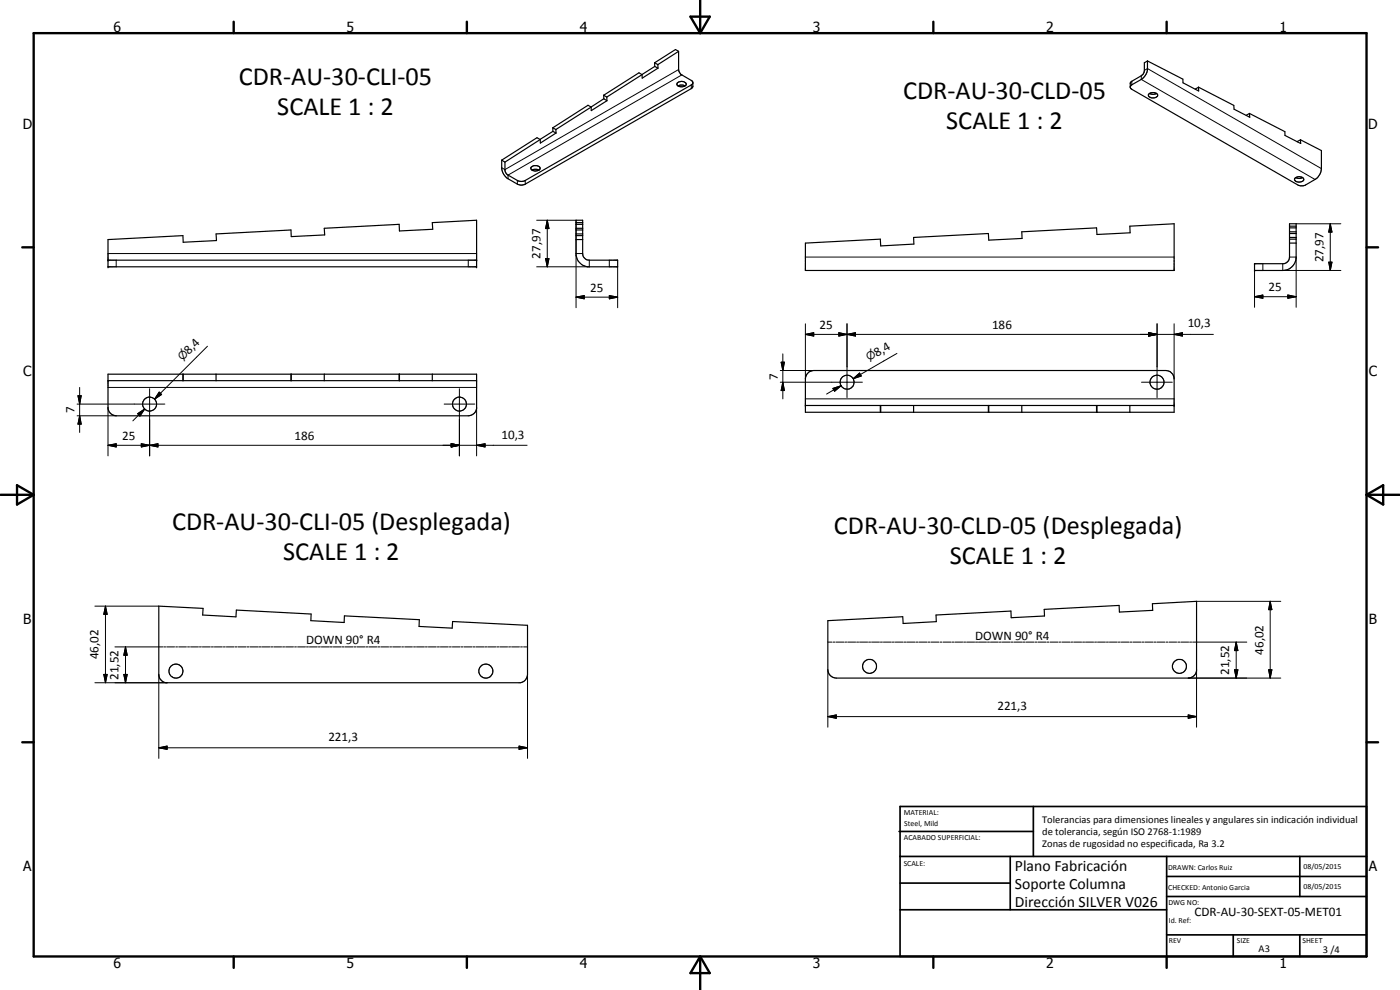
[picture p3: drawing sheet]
<svg xmlns="http://www.w3.org/2000/svg" width="420mm" height="297mm" viewBox="0 0 420 297" stroke-linecap="round" stroke-linejoin="round" font-family="sans-serif">
<g fill="none" stroke="#000" stroke-width=".35">
<path d="M196.5 18.8l.9 .6M196.5 18.8v1.1M196.5 19.9l1 .5M196.5 19.9l-14.4 9.2M197.4 19.4l.1 1M203.7 15.4v5.9l.7 1.1 3.4 2 .1 1.6-.1 .3-50.2 28.9a2.48 2.48 0 0 1-2.3 0l-2.8-1.6a4.3 4.3 0 0 1-1.9-2.9v-2.7M203.7 15.4l-1-.5-6.2 3.9M203.7 15.4l-6.3 4M344.4 18.3l-1 .5v2.5l-.3 1-3.4 2.1-.5 .5v1.3l.5 .6 50 28.8h1.9l3.1-1.8a4 4 0 0 0 1.9-3.2v-5.4l-6.3-3.2M344.4 18.3v2.6a4.2 4.2 0 0 1-1.6 2.8l-3.1 1.7-.5 .6M344.4 18.3l10.6 5.4v1.1l4.7 2.5v-1.1M165.9 38.4l.9 .5"/>
<path d="M165.9 38.4v1M165.9 39.4l1 .5M165.9 39.4l-3.8 2.4M166.8 38.9l.1 1M166.9 39.9l-4.7 3-.1-1M177.4 32.1l-.9-.5-10.6 6.8M177.4 32.1l-10.6 6.8M181.2 28.6l.9 .5M181.2 28.6v1M181.2 29.6l.9 .6M181.2 29.6l-3.8 2.5M182.1 29.1v1.1"/>
<path d="M182.1 30.2l-4.7 3v-1.1M197.5 20.4l-4.8 3.1v-1.1l-.9-.6-10.6 6.8M203.5 25.8l.7-.3 1.4 .3M205.6 25.8a.67 .67 0 0 0 .3-.8 .67 .67 0 0 0-.7-.5 1.37 1.37 0 0 0-2.1 .9l.4 .4M205.6 25.8l-.7 .2-1.4-.2M207.9 24.9l-.4 .6-49.9 28.6a2.48 2.48 0 0 1-2.3 0l-3.4-2-.4-1v-2.5M344.8 28.2a1.64 1.64 0 0 1 2.6 .5 1.61 1.61 0 0 1-2.8-.2zM345 28a1.96 1.96 0 0 0 2.1 0M359.7 26.2l10.6 5.4 .1 1.2 4.7 2.4-.1-1.2M359.7 26.2l-.9 .6M375 34l10.6 5.5v1.1l4.7 2.5v-1.1M375 34l-1 .7"/>
<path d="M150.6 48l.9 .6M159.4 50.2a1.77 1.77 0 0 1 2.6 .1 1.36 1.36 0 0 1-2.1 .9l-.5-.4zM159.7 51.1l.7-.3 1.3 .3M162.1 41.9l-.9-.6-10.6 6.7M162.1 41.9l-10.6 6.7M388.5 53.6a1.72 1.72 0 0 1 2.8 .2 1.55 1.55 0 0 1-1.4 .9 1.55 1.55 0 0 1-1.4-.9zM388.9 53.3a1.96 1.96 0 0 0 2 0M390.3 42l-1 .5M32.4 71.9l22.5-1.2 .1 2 10-.5-.2-2 22.5-1.2 .1 2 10-.5-.1-2 22.5-1.2 .1 2 10-.5-.2-2 13.3-.7v14h-110.6zM32.4 78.1h110.6M172.9 66.1h2v10l.1 .7 .6 .8 .6 .4 .7 .1h8.5v2h-9a4.1 4.1 0 0 1-3.5-3.5zM172.9 68.5h2"/>
<path d="M172.9 69h2M172.9 70.2h2M172.9 70.7h2M172.9 66.8h2M172.9 67.3h2M172.9 71.9h2M241.7 72.9l22.5-1.1 .1 2 10-.6-.1-2 22.4-1.1 .1 2 10-.6v-1.9l22.4-1.2 .1 2 10-.6-.1-1.9 13.3-.8v14.1h-110.7zM387 67.1h2v10a4 4 0 0 1-4 4.1h-8.5v-2.1h8.8a2.07 2.07 0 0 0 1.7-2zM387 70.1h2M387 69.6h2M387 68.4h2M387 67.9h2"/>
<path d="M387 71.8h2M387 71.2h2M387 72.9h2M32.4 112.3h110.6v10.3a2.57 2.57 0 0 1-2.5 2.2h-105.6a2.58 2.58 0 0 1-2.5-2.2zM32.4 114.2h110.6M54.9 112.3v1.9M55 112.3v1.9M64.8 112.3v1.9M87.3 112.3v1.9M87.4 112.3v1.9M97.3 112.3v1.9M119.8 112.3v1.9"/>
<path d="M119.9 112.3v1.9M129.7 112.3v1.9M242.3 112.1l.6-.6 1.3-.3h105.7a2.46 2.46 0 0 1 2.5 2.5v10h-110.7v-10zM241.7 121.7h110.7M264.2 121.7v2M264.3 121.7v2M274.2 121.7v2M296.6 121.7v2M296.7 121.7v2M306.7 121.7v2M329.1 121.7v2M329.2 121.7v2"/>
<path d="M339.1 121.7v2M47.7 181.9l13.2 .6-.1 2 10 .6 .1-2.1 22.5 1.2-.1 2 10 .6 .1-2 22.4 1.1v2.1l9.9 .5 .1-2 22.5 1.1v14.8a2.57 2.57 0 0 1-2.1 2.5h-106.4a2.57 2.57 0 0 1-2.1-2.5zM248.4 186.2l22.5-1.2 .1 2.1 10-.6-.1-2 22.5-1.2 .1 2 10-.5-.1-2 22.5-1.1v1.9l10-.5v-2l13.2-.7v20.9a2.57 2.57 0 0 1-2.5 2.2h-105.6a2.59 2.59 0 0 1-2.6-2.5z"/>
<circle cx="254.2" cy="114.7" r="2.1"/>
<circle cx="347.2" cy="114.7" r="2.09"/>
<circle cx="44.9" cy="121.2" r="2.09"/>
<circle cx="137.9" cy="121.2" r="2.09"/>
<circle cx="261" cy="199.9" r="2.1"/>
<circle cx="354" cy="199.9" r="2.11"/>
<circle cx="52.8" cy="201.4" r="2.11"/>
<circle cx="145.8" cy="201.4" r="2.1"/>
</g>
<g fill="none" stroke="#000" stroke-width=".3">
<path d="M203.7 20.9l-52.2 30-.9-.6M204.6 22.5l-52.1 30v1.1M207.5 25.5v1.1M339.7 24.4v1M342.5 22.7v1.1l52.2 30M343.4 21.1l1-.5 52.2 30M155.3 54.1v1.1M157.6 54.1v1.1M32.4 76.1h110.6M34.9 78.1v2M140.5 78.1v2M161.1 66.1h11.8v26.2"/>
<path d="M163.7 77.6h1l-.5 2.5zM164.2 66.1l.5 2.5h-1zM164.2 66.1v14M172.9 76.1h2M176.9 78.1v2h-15.8M182.9 78.1v2M241.7 77.1h110.7M379 79.1v2.1M385 79.1v2.1h17.4M387 77.1h2v15.1M389 67.1h13.4M398.8 78.7h.9l-.5 2.5z"/>
<path d="M399.2 67.1l.5 2.5h-.9zM399.2 67.1v14.1M172.9 89.2l2.4-.5v1zM172.9 89.2h12.5M182.9 88.7l2.5 .5-2.5 .5zM185.4 80.1v12.2M241.7 97.2v16.5M251.7 99.8l2.5 .5-2.5 .5zM254.2 97.2v22.1M344.7 99.8l2.5 .5-2.5 .5zM347.2 97.2v22.1M352.4 97.2v16.5"/>
<path d="M376.5 89l2.5-.5v1zM376.5 89h12.5M376.5 81.2v11M386.5 88.5l2.5 .5-2.5 .5zM23.4 118.7h1l-.5 2.5zM23.9 116.2v13.6M32.4 116.2h110.6M44.9 116.6v20.2M47.8 117.6l.7 .8-2.1 1.4zM62.3 103.9l-15.9 15.9M137.9 116.6v20.2M234.2 114.7h24.6"/>
<path d="M234.2 111.2h10M234.4 108.7h1l-.5 2.5zM234.9 114.7l.5 2.5h-1zM234.9 106.2v13.5M241.7 100.3l2.5-.5v1zM241.7 119.7h110.7M241.7 100.3h122.4M250 116.5l2.4-.8-1.9 1.7zM252.4 115.7l-4.3 2.5M254.2 100.3l2.5-.5v1zM256.1 113.6l1.9-1.7 .5 .9zM258.2 112.4l-2.1 1.2"/>
<path d="M269.2 106l-13.1 7.6M342.6 114.7h9.2M352.4 100.3l2.5-.5v1zM23.1 121.2h26.4M23.1 124.8h11.8M23.9 124.8l.5 2.5h-1zM32.4 133.6l2.5-.5v1zM32.4 133.6h125.8M32.4 122.2v14.6M41.3 124.1l2.1-1.4-1.4 2.1zM42.4 133.1l2.5 .5-2.5 .5zM43.4 122.7l-3.5 3.6"/>
<path d="M44.9 133.6l2.5-.5v1zM133.3 121.2h9.2M135.4 133.1l2.5 .5-2.5 .5zM143 133.6l2.6-.5v1zM143 122.2v14.6M28.5 181.9h19.2M31.7 181.9l.5 2.4h-1.1zM31.7 181.9v23M34.5 194.1h14.3M37.7 194.1l.5 2.5h-1zM37.7 194.1v10.8M49.1 194.1h.6"/>
<path d="M50 194.1h2.4M52.7 194.1h.6M53.6 194.1h2.4M56.3 194.1h.6M57.2 194.1h2.4M59.8 194.1h.6M60.7 194.1h2.4M63.4 194.1h.6M64.3 194.1h2.4M67 194.1h.6M67.9 194.1h2.4M70.6 194.1h.6"/>
<path d="M71.4 194.1h2.4M74.1 194.1h.6M75 194.1h2.4M77.7 194.1h.6M78.6 194.1h2.4M81.3 194.1h.6M82.2 194.1h2.3M84.8 194.1h.6M85.7 194.1h2.4M88.4 194.1h.6M89.3 194.1h2.4M92 194.1h.6"/>
<path d="M92.9 194.1h2.3M95.5 194.1h.6M96.4 194.1h2.4M99.1 194.1h.6M100 194.1h2.4M102.7 194.1h.6M103.6 194.1h2.3M106.2 194.1h.6M107.1 194.1h2.4M109.8 194.1h.6M110.7 194.1h2.4M113.4 194.1h.6"/>
<path d="M114.3 194.1h2.4M117 194.1h.5M117.8 194.1h2.4M120.6 194.1h.5M121.4 194.1h2.4M124.1 194.1h.6M125 194.1h2.4M127.7 194.1h.6M128.6 194.1h2.3M131.2 194.1h.7M132.1 194.1h2.4M134.8 194.1h.6"/>
<path d="M135.7 194.1h2.4M138.4 194.1h.6M139.3 194.1h2.3M141.9 194.1h.6M142.8 194.1h2.4M145.5 194.1h.6M146.4 194.1h2.4M149.1 194.1h.6M150 194.1h2.3M152.6 194.1h.6M153.5 194.1h2.4M156.2 194.1h.6"/>
<path d="M157.1 194.1h1.2M248.4 192.7h1.2M250 192.7h.5M250.9 192.7h2.3M253.5 192.7h.6M254.4 192.7h2.4M257.1 192.7h.6M258 192.7h2.4M260.7 192.7h.6M261.6 192.7h2.3M264.2 192.7h.6M265.1 192.7h2.4"/>
<path d="M267.8 192.7h.6M268.7 192.7h2.3M271.3 192.7h.7M272.2 192.7h2.4M274.9 192.7h.6M275.8 192.7h2.4M278.5 192.7h.6M279.4 192.7h2.4M282.1 192.7h.5M283 192.7h2.4M285.7 192.7h.5M286.5 192.7h2.4"/>
<path d="M289.2 192.7h.6M290.1 192.7h2.4M292.8 192.7h.6M293.7 192.7h2.4M296.4 192.7h.6M297.3 192.7h2.3M299.9 192.7h.6M300.8 192.7h2.4M303.5 192.7h.6M304.4 192.7h2.4M307 192.7h.7M308 192.7h2.3"/>
<path d="M310.6 192.7h.6M311.5 192.7h2.4M314.2 192.7h.6M315.1 192.7h2.3M317.8 192.7h.5M318.7 192.7h2.3M321.3 192.7h.6M322.2 192.7h2.4M324.9 192.7h.6M325.8 192.7h2.4M328.5 192.7h.6M329.4 192.7h2.4"/>
<path d="M332.1 192.7h.5M332.9 192.7h2.4M335.6 192.7h.6M336.5 192.7h2.4M339.2 192.7h.6M340.1 192.7h2.4M342.8 192.7h.6M343.7 192.7h2.3M346.3 192.7h.6M347.2 192.7h2.4M349.9 192.7h.6M350.8 192.7h2.3"/>
<path d="M353.5 192.7h.6M354.4 192.7h2.3M357 192.7h.6M357.9 192.7h16.3M359.1 180.4h25.3M371 192.7l.5 2.5h-1zM371 192.7v10.8M381.2 180.4l.5 2.5h-1zM381.2 180.4v23.1M28.5 204.9h21.7M31.1 202.4h1.1l-.5 2.5zM37.2 202.4h1l-.5 2.5z"/>
<path d="M47.7 202.4v25.1M158.3 202.4v25.1M248.4 215l2.6-.5v1zM248.4 215h110.7M248.4 201v17.2M356.6 214.5l2.5 .5-2.5 .5zM356.6 203.5h27.8M359.1 201v17.2M370.5 201h1l-.5 2.5zM380.7 201h1l-.5 2.5zM47.7 224.4l2.5-.5v.9zM47.7 224.4h110.6"/>
<path d="M155.8 223.9l2.5 .5-2.5 .4z"/>
</g>
<g fill="#000">
<circle cx="32.4" cy="78.1" r=".18"/>
<circle cx="143" cy="78.1" r=".18"/>
<circle cx="376.5" cy="79.1" r=".18"/>
<circle cx="32.4" cy="80.1" r=".18"/>
<circle cx="143" cy="80.1" r=".18"/>
<circle cx="376.5" cy="81.2" r=".18"/>
<circle cx="241.7" cy="121.7" r=".18"/>
<circle cx="352.4" cy="121.7" r=".18"/>
</g>
<g fill="none" stroke="#000" stroke-width=".71">
<path d="M10.1 9.9h400v277.1h-400zM70.1 6.5v3.4M140.1 6.5v3.4M207.2 5h5.8l-2.9 4.9zM210.1 0v9.9M280.1 6.5v3.4M350.1 6.5v3.4M6.7 74.2h3.4M410.1 74.2h3.5M.1 148.5h10M5.1 145.6l5 2.9-5 2.9zM410.1 148.5h10"/>
<path d="M410.1 148.5l5-2.9v5.8zM6.7 222.7h3.4M410.1 222.7h3.5M70.1 287v3.4M140.1 287v3.4M210.1 287v10M210.1 287l2.9 5h-5.8zM280.1 287v3.4M350.1 287v3.4"/>
</g>
<g fill="none" stroke="#000" stroke-width=".51">
<path d="M269.8 249.5h40.3M270.1 242h140v45h-140zM270.1 257h140M303.2 257v16M310.1 242v15M350.1 257v30M390.1 257v12M270.1 265h33.1M270.1 273h80M350.1 269h60M350.1 263h60M350.1 280.5h60"/>
<path d="M370.1 280.5v6.5M390.1 280.5v6.5"/>
</g>
<g fill="#000">
<path d="M163.7 77.6h1l-.5 2.5zM164.2 66.1l.5 2.5h-1zM398.8 78.7h.9l-.5 2.5zM399.2 67.1l.5 2.5h-.9zM172.9 89.2l2.4-.5v1zM182.9 88.7l2.5 .5-2.5 .5zM241.7 100.3l2.5-.5v1zM254.2 100.3l2.5-.5v1zM352.4 100.3l2.5-.5v1zM376.5 89l2.5-.5v1zM386.5 88.5l2.5 .5-2.5 .5zM23.4 118.7h1l-.5 2.5z"/>
<path d="M47.8 117.6l.7 .8-2.1 1.4zM234.4 108.7h1l-.5 2.5zM234.9 114.7l.5 2.5h-1zM250 116.5l2.4-.8-1.9 1.7zM251.7 99.8l2.5 .5-2.5 .5zM256.1 113.6l1.9-1.7 .5 .9zM344.7 99.8l2.5 .5-2.5 .5zM23.9 124.8l.5 2.5h-1zM32.4 133.6l2.5-.5v1zM41.3 124.1l2.1-1.4-1.4 2.1zM42.4 133.1l2.5 .5-2.5 .5zM44.9 133.6l2.5-.5v1z"/>
<path d="M135.4 133.1l2.5 .5-2.5 .5zM143 133.6l2.6-.5v1zM31.7 181.9l.5 2.4h-1.1zM37.7 194.1l.5 2.5h-1zM371 192.7l.5 2.5h-1zM381.2 180.4l.5 2.5h-1zM31.1 202.4h1.1l-.5 2.5zM37.2 202.4h1l-.5 2.5zM248.4 215l2.6-.5v1zM356.6 214.5l2.5 .5-2.5 .5zM370.5 201h1l-.5 2.5zM380.7 201h1l-.5 2.5z"/>
<path d="M47.7 224.4l2.5-.5v.9zM155.8 223.9l2.5 .5-2.5 .4z"/>
</g>
<g font-size="7.9">
<text x="71.7" y="25.6">CDR-AU-30-CLI-05</text>
<text x="271" y="29.8">CDR-AU-30-CLD-05</text>
<text x="83.2" y="34.6">SCALE 1 : 2</text>
<text x="284" y="38.8">SCALE 1 : 2</text>
<text x="51.6" y="158.9">CDR-AU-30-CLI-05 (Desplegada)</text>
<text x="250.3" y="160.1">CDR-AU-30-CLD-05 (Desplegada)</text>
<text x="85" y="167.9">SCALE 1 : 2</text>
<text x="285.1" y="169.1">SCALE 1 : 2</text>
</g>
<g font-size="4.7">
<text x="304.6" y="261.2">Plano Fabricación</text>
<text x="304.6" y="266.6">Soporte Columna</text>
<text x="304.6" y="272">Dirección SILVER V026</text>
</g>
<g font-size="4.2">
<text x="34" y="9.6">6</text>
<text x="104" y="9.6">5</text>
<text x="174" y="9.6">4</text>
<text x="244" y="9.6">3</text>
<text x="314" y="9.6">2</text>
<text x="384" y="9.6">1</text>
<text x="6.8" y="38.7">D</text>
<text x="410.6" y="38.7">D</text>
<text x="7" y="112.9">C</text>
<text x="410.8" y="112.9">C</text>
<text x="7" y="187.1">B</text>
<text x="410.8" y="187.1">B</text>
<text x="7" y="261.4">A</text>
<text x="410.8" y="261.4">A</text>
<text x="34" y="290.4">6</text>
<text x="104" y="290.4">5</text>
<text x="174" y="290.4">4</text>
<text x="244" y="290.4">3</text>
<text x="314" y="290.4">2</text>
<text x="384" y="290.4">1</text>
</g>
<g font-size="3.9">
<text x="162.2" y="77.6" transform="rotate(-90 162.2 77.6)">27,97</text>
<text x="397.2" y="78.7" transform="rotate(-90 397.2 78.7)">27,97</text>
<text x="177.2" y="87.6">25</text>
<text x="380.7" y="87.5">25</text>
<text x="246" y="98.8">25</text>
<text x="297.8" y="98.8">186</text>
<text x="356.4" y="98.3">10,3</text>
<text x="56.7" y="106.5" transform="rotate(-45 56.7 106.5)">8,4</text>
<text x="263.2" y="107.1" transform="rotate(-30 263.2 107.1)">8,4</text>
<text x="233.4" y="114" transform="rotate(-90 233.4 114)">7</text>
<text x="22.4" y="124" transform="rotate(-90 22.4 124)">7</text>
<text x="150.5" y="131.6">10,3</text>
<text x="36.7" y="132.1">25</text>
<text x="88.4" y="132.1">186</text>
<text x="292.6" y="191.9">DOWN 90° R4</text>
<text x="29.6" y="197.9" transform="rotate(-90 29.6 197.9)">46,02</text>
<text x="91.9" y="193.3">DOWN 90° R4</text>
<text x="379.2" y="196.4" transform="rotate(-90 379.2 196.4)">46,02</text>
<text x="35.6" y="204" transform="rotate(-90 35.6 204)">21,52</text>
<text x="368.9" y="202.6" transform="rotate(-90 368.9 202.6)">21,52</text>
<text x="299.3" y="212.9">221,3</text>
<text x="98.5" y="222.3">221,3</text>
<text x="358.5" y="275">CDR-AU-30-SEXT-05-MET01</text>
</g>
<g font-size="3.3">
<text x="54.7" y="108.4" transform="rotate(-45 54.7 108.4)">n</text>
<text x="260.7" y="108.5" transform="rotate(-30 260.7 108.5)">n</text>
</g>
<g font-size="3.1">
<text x="312.7" y="246.8">Tolerancias para dimensiones lineales y angulares sin indicación individual</text>
<text x="312.7" y="250.4">de tolerancia, según ISO 2768-1:1989</text>
<text x="312.7" y="254">Zonas de rugosidad no especificada, Ra 3.2</text>
<text x="377.7" y="285.6">A3</text>
<text x="397" y="285.9">3 /4</text>
</g>
<g font-size="2.4">
<text x="271.2" y="244.4">MATERIAL:</text>
<text x="271.3" y="252">ACABADO SUPERFICIAL:</text>
<text x="271.4" y="247.9">Steel, Mild</text>
<text x="271.2" y="259.7">SCALE:</text>
<text x="350.6" y="261">DRAWN: Carlos Ruiz</text>
<text x="391.2" y="260.6">08/05/2015</text>
<text x="350.6" y="267">CHECKED: Antonio Garcia</text>
<text x="391.2" y="266.7">08/05/2015</text>
<text x="350.6" y="271.4">DWG NO:</text>
<text x="350.8" y="276.9">Id. Ref:</text>
<text x="350.8" y="282.8">REV</text>
<text x="371.2" y="282.9">SIZE</text>
<text x="390.9" y="282.9">SHEET</text>
</g>
</svg>
